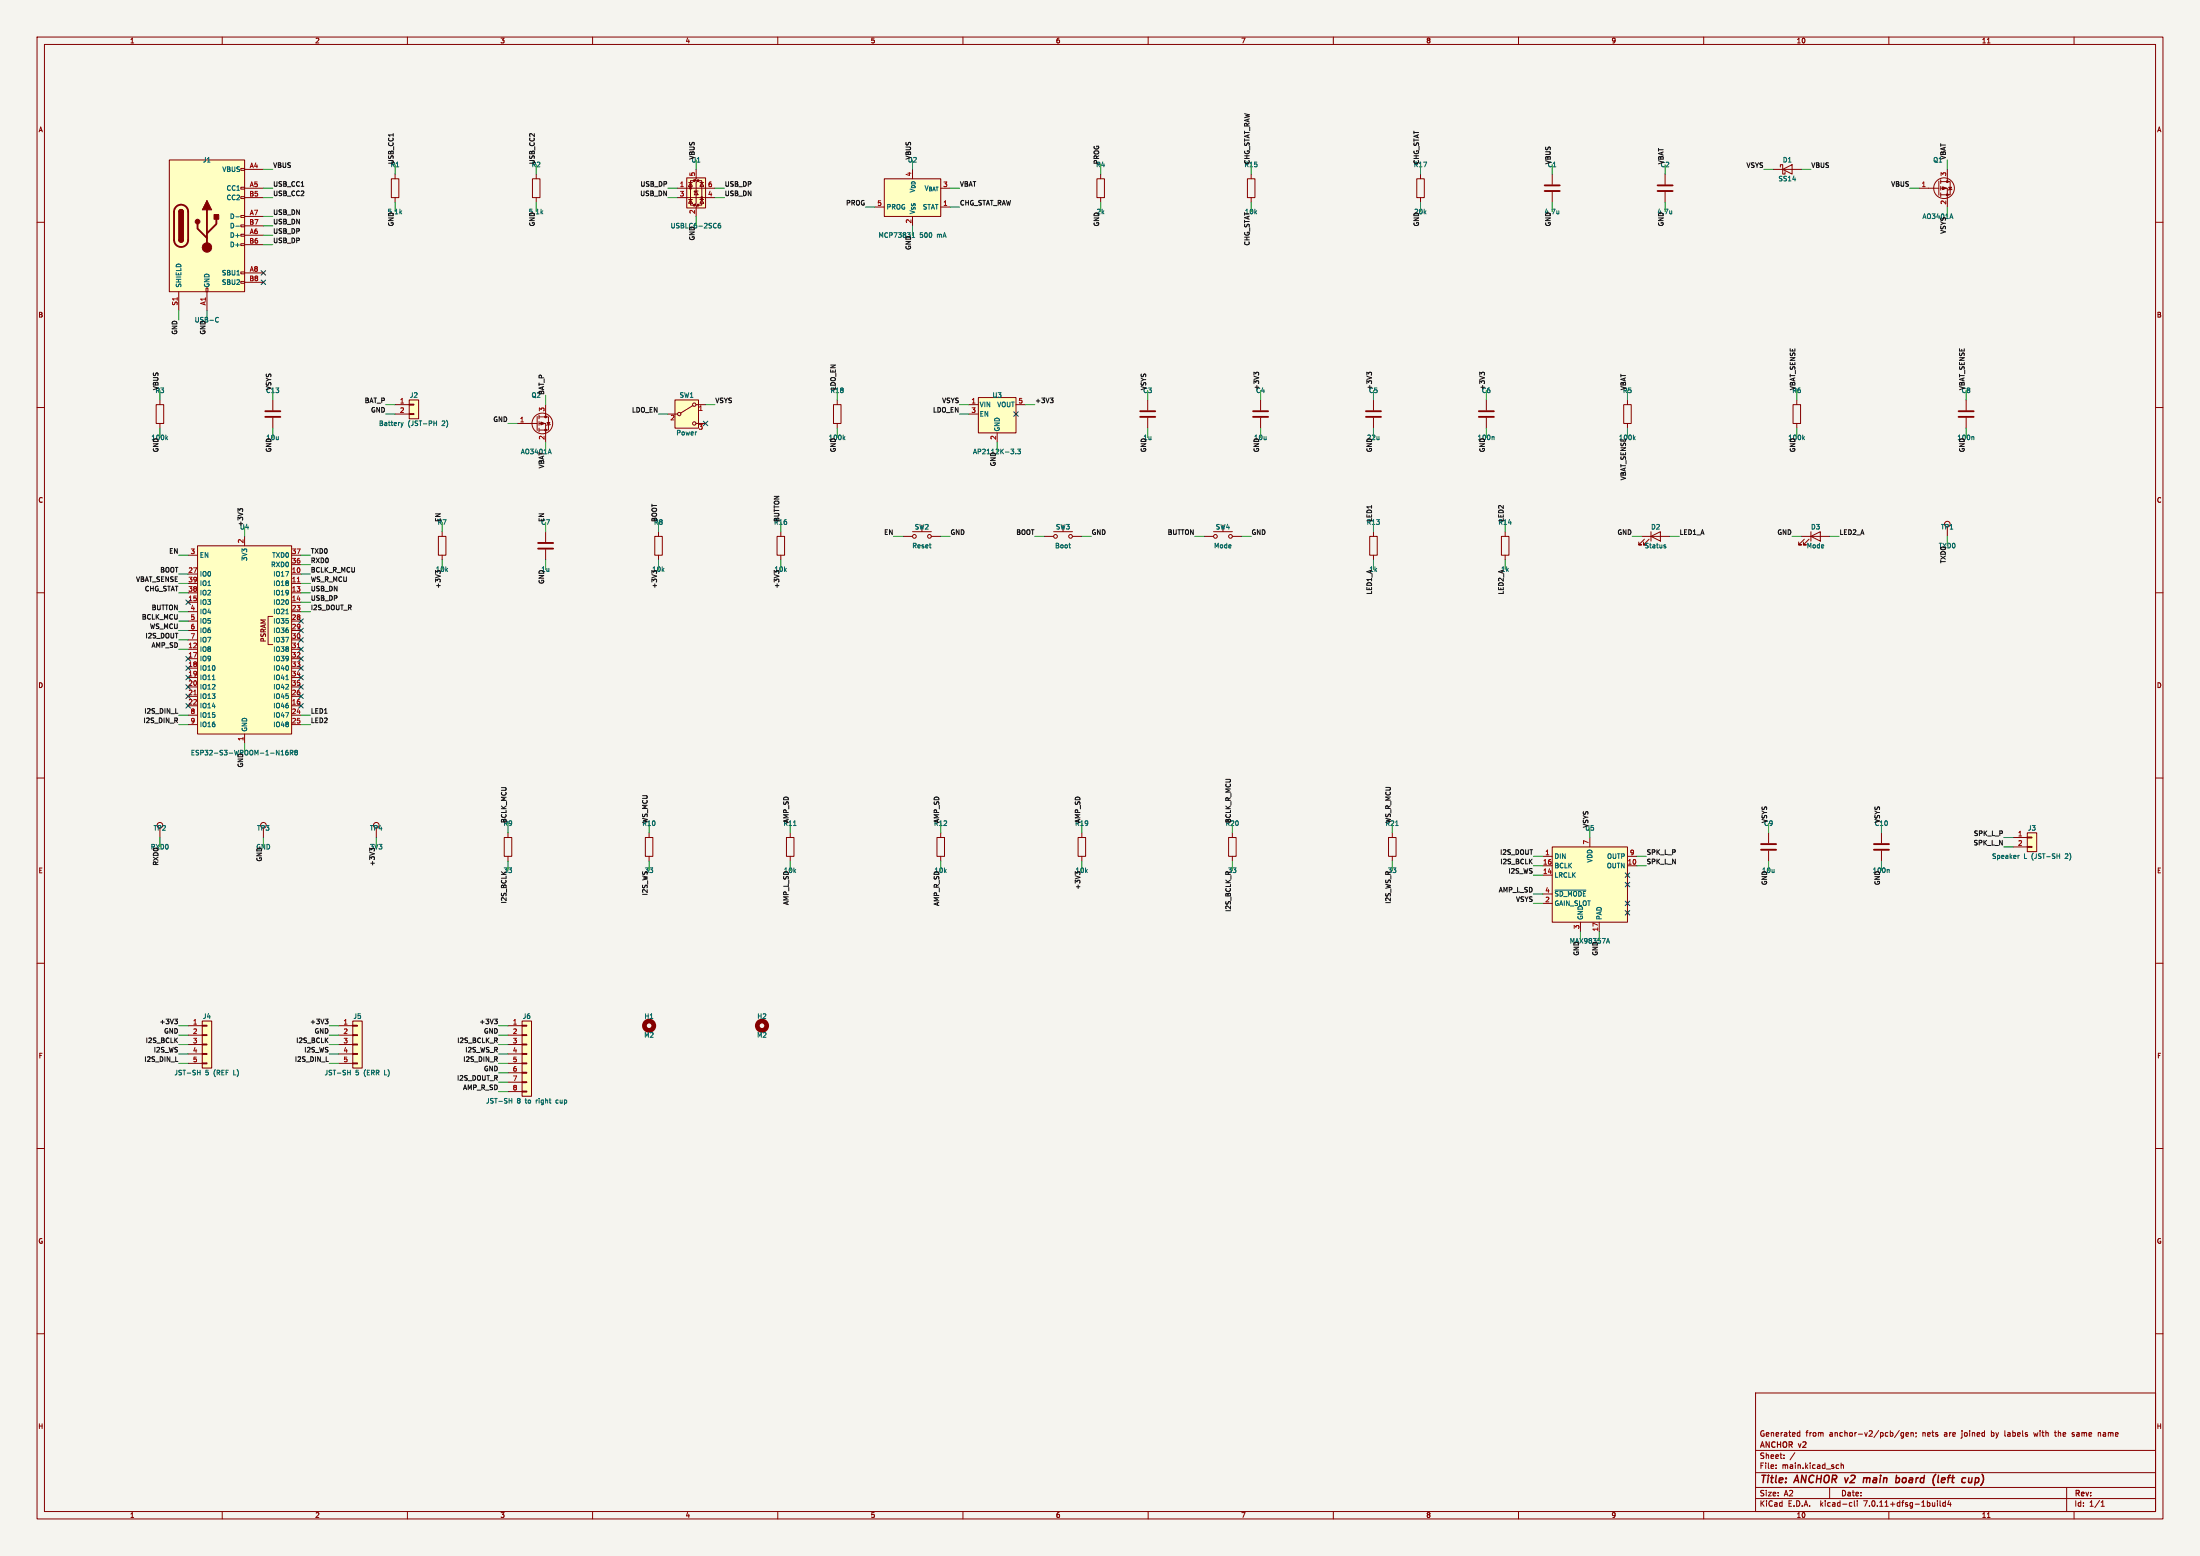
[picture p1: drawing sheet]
<svg xmlns="http://www.w3.org/2000/svg" width="594mm" height="420mm" viewBox="0 0 594 420" stroke-linecap="round" stroke-linejoin="round" font-family="sans-serif">
<path d="M0 0h594v420h-594z" fill="#f5f4ef" stroke="#f5f4ef" stroke-width=".27"/>
<g fill="none" stroke="#840000" stroke-width=".27">
<path d="M10 10h574v400h-574zM12 12h570v396h-570zM60 10v2M110 10v2M160 10v2M210 10v2M260 10v2M310 10v2M360 10v2M410 10v2M460 10v2M510 10v2"/>
<path d="M536.6 11.6h.7M560 10v2M10 60h2M45.7 43.2h20.3v35.5h-20.3zM48.3 57.2l.1-.5 .5-.2 .4 .2 .2 .5M65 58.2h1v.5h-1zM65 53.1h1v.5h-1zM65 50.5h1v.6h-1zM65 45.5h1v.5h-1zM66 53.3h5.1M66 50.8h5.1M66 45.7h5.1"/>
<path d="M66 58.4h5.1M105.7 48.3h2v5h-2zM106.7 47v1.3M106.7 53.3v1.3M143.8 48.3h2v5h-2zM144.8 47v1.3M144.8 53.3v1.3M182.9 53.3h10.1M182.9 50.8h10.1M185.4 48h5.1v8.1h-5.1zM185.9 53.8h1M185.9 49.3h1"/>
<path d="M186.4 49.3l.5 1h-1zM186.4 53.8l.5 1.1h-1zM187.5 48.8h-1.1v6.6h1.1M188 51.6l.5 1h-1zM188 45.7v2.6l-.5 .5h1l-.5 .5v5.6l-.5 .5h1l-.5 .5v2.5M188.5 51.6h-1v.3M188.5 48.8h1v6.6h-1M189 53.8h1M189 49.3h1M189.5 53.8l.5 1.1h-1zM189.5 49.3l.5 1h-1zM236.2 55.9h2.6"/>
<path d="M238.8 48.3h15.2v10.1h-15.2zM246.4 58.4v2.6M254 55.9h2.5M296.2 48.3h2v5h-2zM297.2 47v1.3M297.2 53.3v1.3M336.8 48.3h2v5h-2zM337.8 47v1.3M337.8 53.3v1.3M382.5 48.3h2.1v5h-2.1zM383.5 47v1.3M383.5 53.3v1.3"/>
<path d="M419.1 47v2.8M419.1 51.8v2.8M449.6 47v2.8M449.6 51.8v2.8M478.8 45.7h7.6M480.7 45.1v-.6h.6v2.5h.7v-.6M481.3 45.7l2.6-1.2v2.5zM518.2 50.8h5.3M523.5 48.9v3.8M524 50.8h1.8v5.1M524 49h2.5v3.6h-2.5M524 48.5v1"/>
<path d="M524 50.3v1M524 52.1v1M525.8 45.7v3.3M526.2 50.5h.7l-.4 .7zM527 51.1l-1 .2M582 60h2M48.3 64.8l.1 .4 .5 .2 .4-.2 .2-.4M48.3 78.7v5.1M55.6 77.7h.5v1h-.5zM55.9 78.7v5.1M65 75.9h1v.6h-1zM65 73.4h1v.5h-1z"/>
<path d="M65 65.8h1v.5h-1zM65 63.2h1v.6h-1zM65 60.7h1v.5h-1zM66 63.5h5.1M66 73.7h5.1M66 66h5.1M66 61h5.1M66 76.2h5.1M10 110h2M42.2 109.2h2v5.1h-2zM43.2 108v1.2M43.2 114.3v1.3"/>
<path d="M73.7 108v2.7M73.7 112.8v2.8M106.7 109.2h3.8M106.7 111.8h3.8M110.5 111.6h1.3v.3h-1.3zM110.5 109.1h1.3v.2h-1.3zM110.5 108h2.5v5h-2.5zM139.7 114.3h5.3M145 112.4v3.8M145.5 114.3h1.8v5.1M145.5 112.5h2.6v3.6h-2.6M145.5 112v1"/>
<path d="M145.5 113.8v1M145.5 115.6v1M147.3 109.2v3.3M147.7 114h.8l-.4 .7zM148.6 114.6l-1 .2M180.3 111.8h2.6M182.2 108h6.4v7.6h-6.4zM187.1 109.5l-3.3 2M188 109.2h2.5M188 114.3h2.5M225 109.2h2.1v5.1h-2.1zM226.1 108v1.2"/>
<path d="M226.1 114.3v1.3M261.6 109.2h2.6M261.6 111.8h2.6M264.2 107.3h10.1v9.5h-10.1zM269.2 116.8v2.6M274.3 109.2h2.6M309.9 108v2.7M309.9 112.8v2.8M340.4 108v2.7M340.4 112.8v2.8M370.8 108v2.7M370.8 112.8v2.8"/>
<path d="M401.3 108v2.7M401.3 112.8v2.8M438.4 109.2h2v5.1h-2zM439.4 108v1.2M439.4 114.3v1.3M484.1 109.2h2.1v5.1h-2.1zM485.1 108v1.2M485.1 114.3v1.3M530.9 108v2.7M530.9 112.8v2.8M582 110h2M10 160h2"/>
<path d="M50.8 154.9h2.5M50.8 157.5h2.5M50.8 149.9h2.5M53.3 147.3h25.4v50.8h-25.4zM66 144.8v2.5M78.7 154.9h2.6M78.7 157.5h2.6M78.7 149.9h2.6M78.7 152.4h2.6M118.4 144.8h2v5.1h-2zM119.4 143.5v1.3M119.4 149.9v1.2"/>
<path d="M147.3 143.5v2.8M147.3 148.3v2.8M176.8 144.8h2v5.1h-2zM177.8 143.5v1.3M177.8 149.9v1.2M209.8 144.8h2v5.1h-2zM210.8 143.5v1.3M210.8 149.9v1.2M243.8 144.8h2.6M246.4 143.5h5.1M251.5 144.8h2.5M281.9 144.8h2.6"/>
<path d="M284.5 143.5h5.1M289.6 144.8h2.5M325.1 144.8h2.6M327.7 143.5h5M332.7 144.8h2.6M369.8 144.8h2.1v5.1h-2.1zM370.8 143.5v1.3M370.8 149.9v1.2M405.4 144.8h2v5.1h-2zM406.4 143.5v1.3M406.4 149.9v1.2M443.2 144.8h7.6"/>
<path d="M444 145.5l-1.5 1.6h.7h-.7v-.8M445.3 145.5l-1.6 1.6h.8h-.8v-.8M445.8 144.8l2.5-1.3v2.6zM445.8 143.5v2.6M486.4 144.8h7.6M487.2 145.5l-1.6 1.6h.8h-.8v-.8M488.4 145.5l-1.5 1.6h.8h-.8v-.8M488.9 144.8l2.6-1.3v2.6zM488.9 143.5v2.6M525.8 142.2v2.6M582 160h2M50.8 175.3h2.5"/>
<path d="M50.8 160h2.5M50.8 162.6h2.5M50.8 177.8h2.5M50.8 165.1h2.5M50.8 167.6h2.5M50.8 170.2h2.5M50.8 172.7h2.5M73.7 166.4h-1.3v7.6h1.3M78.7 175.3h2.6M78.7 160h2.6M78.7 162.6h2.6M78.7 177.8h2.6"/>
<path d="M78.7 165.1h2.6M78.7 167.6h2.6M78.7 170.2h2.6M78.7 172.7h2.6M50.8 190.5h2.5M50.8 180.3h2.5M50.8 182.9h2.5M50.8 185.4h2.5M50.8 188h2.5M50.8 193h2.5M50.8 195.6h2.5M66 198.1v2.6"/>
<path d="M78.7 190.5h2.6M78.7 180.3h2.6M78.7 182.9h2.6M78.7 185.4h2.6M78.7 188h2.6M78.7 193h2.6M78.7 195.6h2.6M10 210h2M582 210h2M43.2 223.5v2.6M71.1 223.5v2.6M101.6 223.5v2.6"/>
<path d="M136.1 226.1h2.1v5h-2.1zM137.2 224.8v1.3M137.2 231.1v1.3M174.2 226.1h2.1v5h-2.1zM175.3 224.8v1.3M175.3 231.1v1.3M212.3 226.1h2.1v5h-2.1zM213.4 224.8v1.3M213.4 231.1v1.3M253 226.1h2v5h-2zM254 224.8v1.3M254 231.1v1.3"/>
<path d="M291.1 226.1h2v5h-2zM292.1 224.8v1.3M292.1 231.1v1.3M331.7 226.1h2.1v5h-2.1zM332.7 224.8v1.3M332.7 231.1v1.3M374.9 226.1h2v5h-2zM375.9 224.8v1.3M375.9 231.1v1.3M416.6 231.1h2.5M416.6 233.7h2.5M416.6 236.2h2.5"/>
<path d="M419.1 228.6h20.3v20.3h-20.3zM429.3 226.1v2.5M439.4 231.1h2.6M439.4 233.7h2.6M477.5 224.8v2.8M477.5 229.6v2.8M508 224.8v2.8M508 229.6v2.8M543.6 226.1h3.8M543.6 228.6h3.8M547.4 228.5h1.2v.2h-1.2zM547.4 225.9h1.2v.3h-1.2z"/>
<path d="M547.4 224.8h2.5v5.1h-2.5zM10 260h2M416.6 243.8h2.5M416.6 241.3h2.5M426.7 248.9v2.6M431.8 248.9v2.6M582 260h2M50.8 276.9h3.8M50.8 279.4h3.8M54.6 279.3h1.3v.2h-1.3zM54.6 276.7h1.3v.3h-1.3zM54.6 275.6h2.5v12.7h-2.5z"/>
<path d="M91.4 276.9h3.8M91.4 279.4h3.8M95.2 279.3h1.3v.2h-1.3zM95.2 276.7h1.3v.3h-1.3zM95.2 275.6h2.6v12.7h-2.6zM137.2 276.9h3.8M137.2 279.4h3.8M141 279.3h1.2v.2h-1.2zM141 276.7h1.2v.3h-1.2zM141 275.6h2.5v20.3h-2.5zM50.8 281.9h3.8M50.8 284.5h3.8"/>
<path d="M50.8 287h3.8M54.6 286.9h1.3v.2h-1.3zM54.6 284.4h1.3v.2h-1.3zM54.6 281.8h1.3v.3h-1.3zM91.4 281.9h3.8M91.4 284.5h3.8M91.4 287h3.8M95.2 286.9h1.3v.2h-1.3zM95.2 284.4h1.3v.2h-1.3zM95.2 281.8h1.3v.3h-1.3zM137.2 281.9h3.8M137.2 284.5h3.8"/>
<path d="M137.2 287h3.8M137.2 289.6h3.8M137.2 292.1h3.8M137.2 294.6h3.8M141 294.5h1.2v.3h-1.2zM141 292h1.2v.2h-1.2zM141 289.4h1.2v.3h-1.2zM141 286.9h1.2v.2h-1.2zM141 284.4h1.2v.2h-1.2zM141 281.8h1.2v.3h-1.2zM10 310h2M582 310h2"/>
<path d="M10 360h2M474 376h108v32h-108zM582 360h2M474 397.5h108M474 391.5h108M479.5 396.2v.2M479.5 395.4v.2M481.7 393.5v.2M481.7 392.7v.2M484.6 392.1l-1.3 1.9M485.4 387.6h.6M485.4 386.7h.6"/>
<path d="M486 386.2v1.5M496 395.4h.5M496.5 396.3l-.5 .1M497.1 395.5l.6-.1v1M497.1 394.9v1.5M512.8 386.1l-1.3 1.9M514 386.7h-.5l-.3 .3 .2 .6h.6M514 386.7v1.2l-.3 .3-.4-.1M514.6 387.2l.7-.2-.1-.3h-.4l-.2 .2 .1 .7h.5M516 386.8l.5-.1 .1 1M516 386.7v1M517.3 386.7v.2"/>
<path d="M517.4 387.6l-.2 .3M541.3 386.2l.1 1.4M549.1 386.7l.3 1M554.7 386.7h.5M554.9 386.2v1.3l.3 .2M559.5 387.6h.5M560 386.7h-.3l-.2 .2v.2l.5 .1M566.5 386.8l.6-.1 .1 1M566.5 386.7v1M60 408v2M110 408v2M160 408v2"/>
<path d="M210 408v2M260 408v2M310 408v2M360 408v2M410 408v2M460 408v2M474 404.5h108M474 401.5h108M494 401.5v3M499.6 405.6h.4M500 406.5l-.4 .1M500.7 405.1v1.3l.2 .2"/>
<path d="M501.5 405.1v.1M501.5 405.6v1M510 408v2M523.1 405.1v.1M523.1 405.6v1M523.8 405.1v1.3l.2 .2M525.2 405.6h-.4l-.3 .3 .2 .6h.5M525.2 405.1v1.5M526.2 405l-.3 1.1h.9M526.6 405.6v1M536.6 409.6h.7M558 401.5v6.5"/>
<path d="M560 408v2M567.3 406.6h.9M567.3 405.5l.4-.4v1.5"/>
<circle cx="524.9" cy="50.8" r="2.79"/>
<circle cx="146.4" cy="114.3" r="2.79"/>
<circle cx="183.4" cy="111.8" r=".46"/>
<circle cx="187.5" cy="114.3" r=".46"/>
<circle cx="187.5" cy="109.2" r=".46"/>
<circle cx="246.9" cy="144.8" r=".51"/>
<circle cx="251" cy="144.8" r=".51"/>
<circle cx="285" cy="144.8" r=".51"/>
<circle cx="289.1" cy="144.8" r=".51"/>
<circle cx="328.2" cy="144.8" r=".51"/>
<circle cx="332.2" cy="144.8" r=".51"/>
<circle cx="525.8" cy="141.5" r=".76"/>
<circle cx="43.2" cy="222.8" r=".76"/>
<circle cx="71.1" cy="222.8" r=".76"/>
<circle cx="101.6" cy="222.8" r=".76"/>
</g>
<path d="M503.2 398.9l-.1 1.3M504 399l-.5-.1-.3 .2M504.1 399.1l-.2 1.1M512.2 398.9l.5 .1 .2 .2-.2 .8-.7 .2M522.7 397.9l-.1 .1M523.4 398.2l-.2 1.7M524.4 399l-.3 .9 .3 .3M525.2 399.3l-1 .2M531.6 398.9v1.2l.4 .1 .3-.2M532.5 398.9l-.2 1.3M523.3 400.1l.1 .1" fill="none" stroke="#840000" stroke-width=".4"/>
<g fill="none" stroke="#006464" stroke-width=".27">
<path d="M63.7 58.5h.9M420.9 56.9v.8M420.9 57.6l-.1 .1M451.4 56.9v.8M451.4 57.6l-.1 .1M526.9 57.7l.4 1.3M63.7 61.1h.9M194.5 60.3l-.6 .3v.7l.2 .2 .5-.1-.1-.6h-.4l-.2 .2M246.3 64.1h.7M246.4 63.1l.2-.3v1.3M58.4 85.7l.6 .1M59 86.8l-.6 .1"/>
<path d="M44.9 118.2l.4 .5M45.3 117.8l-.5 .5M108.3 114l.3 .9M108.6 114.9l-.2 .3M108.9 114l-.3 .9M117.1 114.2h.8M117.9 113.6v1.3M227.8 118.2l.3 .5M228.1 117.8l-.4 .5M403.2 117.8l.2 .2v.7M441.1 118.2l.4 .5M441.5 117.8l-.5 .5"/>
<path d="M486.9 118.2l.3 .5M487.2 117.8l-.5 .5M532.8 117.8l.1 .2v.7M148.4 121.2l.4 1.3M272.9 121.2h.8l-.4 .5M273.7 121.8v.6M274.3 122.4v.1M274.7 121.2h.8l-.4 .5 .4 .1v.6h-.8M288.6 147.1h.4M288.9 147.9h.1M449.4 147.5l.4 .2M449.4 147.1h.3"/>
<path d="M449.8 147.7l-.4 .2M449.8 147.7h.1M77.2 165.7h.7M57.3 183.5h.8M77.2 183.5h.7M75.9 203.8h.7M75.9 202.9l.4-.4v1.3M77.7 202.5l-.5 .3-.1 .7 .2 .3 .5-.1-.1-.6-.4-.1-.2 .2M78.4 203.2l.6-.1v-.5l-.6-.1v1.3M78.7 203.2l.4 .6M79.8 203.1l-.2 .2 .2 .5 .5-.3-.2-.4M79.8 203.1l-.2-.3 .2-.3 .5 .3-.2 .3"/>
<path d="M79.8 203.1h.3M214.2 222.8h.8M376.8 222.8h.7M509.9 234.7l.2 .2v.6M545.2 230.9l-.3 .1M555.4 231.1h.7M556.1 230.4v1.3M419.8 240.3h8.4M433.9 254.2h.6M434.2 253.3l.4 1.3M53.3 289.5h.7M54 288.9v1.2"/>
<path d="M93.9 289.5h.7M94.6 288.9v1.2M137.5 297.1h.7M138.2 296.5v1.3"/>
</g>
<g fill="#ffffc2" stroke="#ffffc2" stroke-width=".27">
<path d="M182.2 108h6.4v7.6h-6.4z"/>
<path d="M110.5 108h2.5v5h-2.5z"/>
<path d="M141 275.6h2.5v20.3h-2.5z"/>
<path d="M185.4 48h5.1v8.1h-5.1z"/>
<path d="M95.2 275.6h2.6v12.7h-2.6z"/>
<path d="M419.1 228.6h20.3v20.3h-20.3z"/>
<path d="M547.4 224.8h2.5v5.1h-2.5z"/>
<path d="M45.7 43.2h20.3v35.5h-20.3z"/>
<path d="M53.3 147.3h25.4v50.8h-25.4z"/>
<path d="M54.6 275.6h2.5v12.7h-2.5z"/>
<path d="M238.8 48.3h15.2v10.1h-15.2z"/>
<path d="M264.2 107.3h10.1v9.5h-10.1z"/>
</g>
<g fill="#840000" stroke="#840000" stroke-width=".27">
<path d="M146 113.9l1.1 .4-1.1 .4z"/>
<path d="M524.5 50.4l1 .4-1 .4z"/>
<path d="M48.3 64.8h1.2l-.2 .4-.4 .2-.5-.2z"/>
<path d="M48.3 57.2h1.2v7.6h-1.2z"/>
<path d="M48.4 56.7l.7-.1 .4 .6h-1.2z"/>
<path d="M55.9 54.1l1.2 2.5h-2.5z"/>
<path d="M57.8 57.9h1.3v1.3h-1.3z"/>
<circle cx="147.3" cy="116.1" r=".25"/>
<circle cx="147.3" cy="112.5" r=".25"/>
<circle cx="186.4" cy="50.8" r=".25"/>
<circle cx="187.5" cy="55.4" r=".25"/>
<circle cx="187.5" cy="48.8" r=".25"/>
<circle cx="188.5" cy="55.4" r=".25"/>
<circle cx="188.5" cy="48.8" r=".25"/>
<circle cx="189.5" cy="53.3" r=".25"/>
<circle cx="525.8" cy="52.6" r=".25"/>
<circle cx="525.8" cy="49" r=".25"/>
<circle cx="53.3" cy="59.8" r=".63"/>
<circle cx="55.9" cy="66.8" r="1.27"/>
</g>
<g fill="none" stroke="#840000" stroke-width="1.3">
<circle cx="175.3" cy="276.9" r="1.27"/>
<circle cx="205.7" cy="276.9" r="1.27"/>
</g>
<g fill="none" stroke="#840000" stroke-width=".51">
<path d="M47.6 55.8a1.91 1.91 0 0 1 2-.4 1.91 1.91 0 0 1 1.2 1.8v7.6a1.91 1.91 0 0 1-1.9 1.9 1.91 1.91 0 0 1-1.9-1.9v-7.8zM55.9 56.6v10.2M58.4 59.2v1.3l-2.5 2.5M417.1 51.6h4M417.1 50h4M447.5 51.6h4.1M447.5 50h4.1M53.3 60.5v1.2l2.6 2.6M71.6 112.5h4.1M71.6 111h4.1M307.8 112.5h4.1M307.8 111h4.1"/>
<path d="M338.3 112.5h4.1M338.3 111h4.1M368.8 112.5h4.1M368.8 111h4.1M399.3 112.5h4.1M399.3 111h4.1M528.8 112.5h4.1M528.8 111h4.1M145.3 148.1h4.1M145.3 146.6h4.1M475.5 229.4h4.1M475.5 227.8h4.1"/>
<path d="M506 229.4h4M506 227.8h4"/>
</g>
<path d="M80.3 157.1h.7M80.3 174.8h.7M52.3 187.5h.7" fill="none" stroke="#a90000" stroke-width=".27"/>
<g fill="none" stroke="#0f0f0f" stroke-width=".27">
<path d="M283.6 107.4h.7l-.4 .5M284.1 107.9l.2 .3-.2 .5M339.1 100.9l-.5-.4v.8M339.1 100.7l.2-.2 .5 .2M369.5 100.7l.3-.2 .5 .2M369.5 100.9l-.4-.4v.8M400 100.7l.3-.2 .5 .2M400 100.9l-.5-.4v.8M64.7 137.7l-.4-.4v.8M64.7 137.5l.3-.2 .5 .2M47.1 275.1h.8l-.4 .5M47.7 275.6l.2 .2-.2 .5"/>
<path d="M87.8 275.1h.8l-.5 .5M88.3 275.6l.3 .2-.3 .5M133.5 275.1h.8l-.4 .5M134 275.6l.3 .2-.3 .5"/>
</g>
<g fill="none" stroke="#009600" stroke-width=".27">
<path d="M71.1 50.8h2.6M71.1 53.3h2.6M71.1 45.7h2.6M71.1 58.4h2.6M106.7 44.5v2.5M106.7 54.6v2.6M144.8 44.5v2.5M144.8 54.6v2.6M180.3 50.8h2.6M180.3 53.3h2.6M188 43.2v2.5M188 58.4v2.6"/>
<path d="M193 50.8h2.6M193 53.3h2.6M233.7 55.9h2.5M246.4 43.2v2.5M256.5 50.8h2.6M256.5 55.9h2.6M297.2 44.5v2.5M297.2 54.6v2.6M337.8 44.5v2.5M337.8 54.6v2.6M383.5 44.5v2.5M383.5 54.6v2.6"/>
<path d="M419.1 44.5v2.5M419.1 54.6v2.6M449.6 44.5v2.5M449.6 54.6v2.6M476.2 45.7h2.6M486.4 45.7h2.5M515.6 50.8h2.6M525.8 43.2v2.5M525.8 55.9v2.5M71.1 61h2.6M71.1 63.5h2.6M71.1 66h2.6"/>
<path d="M246.4 61v2.5M48.3 83.8v2.6M55.9 83.8v2.6M43.2 105.4v2.6M43.2 115.6v2.5M73.7 105.4v2.6M73.7 115.6v2.5M104.1 109.2h2.6M104.1 111.8h2.6M137.2 114.3h2.5M147.3 106.7v2.5M147.3 119.4v2.5"/>
<path d="M177.8 111.8h2.5M190.5 109.2h2.5M226.1 105.4v2.6M226.1 115.6v2.5M259.1 109.2h2.5M259.1 111.8h2.5M269.2 119.4v2.5M276.9 109.2h2.5M309.9 105.4v2.6M309.9 115.6v2.5M340.4 105.4v2.6M340.4 115.6v2.5"/>
<path d="M370.8 105.4v2.6M370.8 115.6v2.5M401.3 105.4v2.6M401.3 115.6v2.5M439.4 105.4v2.6M439.4 115.6v2.5M485.1 105.4v2.6M485.1 115.6v2.5M530.9 105.4v2.6M530.9 115.6v2.5M48.3 149.9h2.5M48.3 154.9h2.5"/>
<path d="M48.3 157.5h2.5M66 142.2v2.6M81.3 152.4h2.5M81.3 149.9h2.5M81.3 154.9h2.5M81.3 157.5h2.5M119.4 141v2.5M119.4 151.1v2.6M147.3 141v2.5M147.3 151.1v2.6M177.8 141v2.5M177.8 151.1v2.6"/>
<path d="M210.8 141v2.5M210.8 151.1v2.6M241.3 144.8h2.5M254 144.8h2.5M279.4 144.8h2.5M292.1 144.8h2.5M322.6 144.8h2.5M335.3 144.8h2.5M370.8 141v2.5M370.8 151.1v2.6M406.4 141v2.5M406.4 151.1v2.6"/>
<path d="M440.7 144.8h2.5M450.8 144.8h2.6M483.9 144.8h2.5M494 144.8h2.6M525.8 144.8v2.5M48.3 160h2.5M48.3 170.2h2.5M48.3 172.7h2.5M48.3 165.1h2.5M48.3 167.6h2.5M48.3 175.3h2.5M81.3 160h2.5"/>
<path d="M81.3 165.1h2.5M81.3 162.6h2.5M48.3 195.6h2.5M48.3 193h2.5M81.3 195.6h2.5M81.3 193h2.5M66 200.7v2.5M43.2 226.1v2.5M71.1 226.1v2.5M101.6 226.1v2.5M137.2 222.3v2.5M137.2 232.4v2.6"/>
<path d="M175.3 222.3v2.5M175.3 232.4v2.6M213.4 222.3v2.5M213.4 232.4v2.6M254 222.3v2.5M254 232.4v2.6M292.1 222.3v2.5M292.1 232.4v2.6M332.7 222.3v2.5M332.7 232.4v2.6M375.9 222.3v2.5M375.9 232.4v2.6"/>
<path d="M414 233.7h2.6M414 231.1h2.6M414 236.2h2.6M429.3 223.5v2.6M442 233.7h2.5M442 231.1h2.5M477.5 222.3v2.5M477.5 232.4v2.6M508 222.3v2.5M508 232.4v2.6M541 228.6h2.6M541 226.1h2.6"/>
<path d="M414 241.3h2.6M414 243.8h2.6M426.7 251.5v2.5M431.8 251.5v2.5M48.3 279.4h2.5M48.3 276.9h2.5M88.9 279.4h2.5M88.9 276.9h2.5M134.6 279.4h2.6M134.6 276.9h2.6M48.3 284.5h2.5M48.3 281.9h2.5"/>
<path d="M48.3 287h2.5M88.9 284.5h2.5M88.9 281.9h2.5M88.9 287h2.5M134.6 284.5h2.6M134.6 281.9h2.6M134.6 292.1h2.6M134.6 294.6h2.6M134.6 287h2.6M134.6 289.6h2.6"/>
</g>
<g fill="none" stroke="#000084" stroke-width=".27">
<path d="M70.5 75.6l1.2 1.2M70.5 73.1l1.2 1.2M71.7 75.6l-1.2 1.2M71.7 73.1l-1.2 1.2M189.9 113.7l1.2 1.2M191.1 113.7l-1.2 1.2M273.7 111.2l1.2 1.2M274.9 111.2l-1.2 1.2M50.2 177.2l1.2 1.2M50.2 179.7l1.2 1.2M50.2 162l1.2 1.2M51.4 177.2l-1.2 1.2"/>
<path d="M51.4 179.7l-1.2 1.2M51.4 162l-1.2 1.2M80.7 172.1l1.2 1.2M80.7 174.7l1.2 1.2M80.7 177.2l1.2 1.2M80.7 179.7l1.2 1.2M80.7 169.6l1.2 1.2M80.7 167l1.2 1.2M81.9 172.1l-1.2 1.2M81.9 174.7l-1.2 1.2M81.9 177.2l-1.2 1.2M81.9 179.7l-1.2 1.2"/>
<path d="M81.9 169.6l-1.2 1.2M81.9 167l-1.2 1.2M50.2 184.8l1.2 1.2M50.2 187.4l1.2 1.2M50.2 189.9l1.2 1.2M50.2 182.3l1.2 1.2M51.4 184.8l-1.2 1.2M51.4 187.4l-1.2 1.2M51.4 189.9l-1.2 1.2M51.4 182.3l-1.2 1.2M80.7 184.8l1.2 1.2M80.7 189.9l1.2 1.2"/>
<path d="M80.7 187.4l1.2 1.2M80.7 182.3l1.2 1.2M81.9 184.8l-1.2 1.2M81.9 189.9l-1.2 1.2M81.9 187.4l-1.2 1.2M81.9 182.3l-1.2 1.2M438.8 235.6l1.2 1.2M438.8 238.2l1.2 1.2M440 235.6l-1.2 1.2M440 238.2l-1.2 1.2M438.8 245.8l1.2 1.2M438.8 243.2l1.2 1.2"/>
<path d="M440 245.8l-1.2 1.2M440 243.2l-1.2 1.2"/>
</g>
<g font-size="2.8" fill="#840000">
<text x="475" y="400.9">Title:</text>
<text x="484.7" y="400.9">ANCHOR v2</text>
<text x="504.7" y="400.9">main</text>
<text x="514.3" y="400.9">board</text>
<text x="525.1" y="400.9">(left</text>
<text x="533.8" y="400.9">cup)</text>
</g>
<g font-size="2.1" fill="#840000">
<text x="475" y="388">Generated</text>
<text x="487.5" y="388">from</text>
<text x="494" y="388">anchor-v2/pcb/gen;</text>
<text x="519.2" y="388">nets</text>
<text x="525.2" y="388">are</text>
<text x="530.1" y="388">joined</text>
<text x="538.2" y="388">by</text>
<text x="542" y="388">labels</text>
<text x="550" y="388">with</text>
<text x="555.8" y="388">the</text>
<text x="560.6" y="388">same</text>
<text x="567.8" y="388">name</text>
<text x="475" y="394">Sheet:</text>
<text x="475" y="391.2">ANCHOR</text>
<text x="485.7" y="391.2">v2</text>
<text x="475" y="396.7">File:</text>
<text x="481.1" y="396.7">main.kicad_sch</text>
<text x="475" y="406.9">KiCad</text>
<text x="475" y="404.1">Size:</text>
<text x="481.7" y="404.1">A2</text>
<text x="482.7" y="406.9">E.D.A.</text>
<text x="491.6" y="406.9">kicad-cli</text>
<text x="497" y="404.1">Date:</text>
<text x="503.5" y="406.9">7.0.11+dfsg-1build4</text>
<text x="560" y="404.3">Rev:</text>
<text x="560" y="406.9">Id:</text>
<text x="564.1" y="406.9">1/1</text>
</g>
<g font-size="1.8" fill="#840000">
<text x="35" y="11.9">1</text>
<text x="85" y="11.9">2</text>
<text x="135" y="11.9">3</text>
<text x="185" y="11.9">4</text>
<text x="235" y="11.9">5</text>
<text x="285" y="11.9">6</text>
<text x="335" y="11.9">7</text>
<text x="385" y="11.9">8</text>
<text x="435" y="11.9">9</text>
<text x="485" y="11.9">10</text>
<text x="535" y="11.9">11</text>
<text x="10.3" y="35.9">A</text>
<text x="582.3" y="35.9">A</text>
<text x="10.3" y="85.9">B</text>
<text x="582.3" y="85.9">B</text>
<text x="10.3" y="135.9">C</text>
<text x="582.3" y="135.9">C</text>
<text x="72" y="173.4" transform="rotate(-90 72 173.4)">PSRAM</text>
<text x="10.3" y="185.9">D</text>
<text x="582.3" y="185.9">D</text>
<text x="10.3" y="235.9">E</text>
<text x="582.3" y="235.9">E</text>
<text x="10.3" y="285.9">F</text>
<text x="582.3" y="285.9">F</text>
<text x="10.3" y="335.9">G</text>
<text x="582.3" y="335.9">G</text>
<text x="10.2" y="385.9">H</text>
<text x="582.2" y="385.9">H</text>
<text x="35" y="409.9">1</text>
<text x="85" y="409.9">2</text>
<text x="135" y="409.9">3</text>
<text x="185" y="409.9">4</text>
<text x="235" y="409.9">5</text>
<text x="285" y="409.9">6</text>
<text x="335" y="409.9">7</text>
<text x="385" y="409.9">8</text>
<text x="435" y="409.9">9</text>
<text x="485" y="409.9">10</text>
<text x="535" y="409.9">11</text>
</g>
<g font-size="1.8" fill="#006464">
<text x="54.7" y="44">J1</text>
<text x="59.9" y="46.6">VBUS</text>
<text x="481.3" y="44">D1</text>
<text x="521.9" y="44">Q1</text>
<text x="61.1" y="51.7">CC1</text>
<text x="249.5" y="51.7">V_{BAT}</text>
<text x="480.1" y="49.1">SS14</text>
<text x="61.1" y="54.2">CC2</text>
<text x="62" y="59.3">D-</text>
<text x="239.3" y="56.7">PROG</text>
<text x="247.2" y="57.9" transform="rotate(-90 247.2 57.9)">V_{SS}V_{DD}</text>
<text x="249.1" y="56.7">STAT</text>
<text x="519" y="59.3">AO3401A</text>
<text x="62" y="64.4">D+</text>
<text x="62" y="61.8">D-</text>
<text x="181" y="61.8">USBLC6-2SC6</text>
<text x="237.1" y="64.4">MCP73831</text>
<text x="248.3" y="64.4">500</text>
<text x="253.1" y="64.4">mA</text>
<text x="62" y="66.9">D+</text>
<text x="49.1" y="77.7" transform="rotate(-90 49.1 77.7)">SHIELD</text>
<text x="56.7" y="77.7" transform="rotate(-90 56.7 77.7)">GND</text>
<text x="59.8" y="74.5">SBU1</text>
<text x="59.8" y="77.1">SBU2</text>
<text x="52.5" y="87.2">USB-C</text>
<text x="110.6" y="107.5">J2</text>
<text x="183.4" y="107.5">SW1</text>
<text x="267.9" y="107.5">U3</text>
<text x="264.4" y="110.1">VIN</text>
<text x="264.4" y="112.6">EN</text>
<text x="269.1" y="110.1">VOUT</text>
<text x="102.2" y="115.2">Battery</text>
<text x="110.1" y="115.2">(JST-PH</text>
<text x="119.4" y="115.2">2)</text>
<text x="182.5" y="117.7">Power</text>
<text x="188.5" y="116.3">3</text>
<text x="270.1" y="116.6" transform="rotate(-90 270.1 116.6)">GND</text>
<text x="140.5" y="122.8">AO3401A</text>
<text x="262.6" y="122.8">AP2112K-3.3</text>
<text x="146" y="141.8">C7</text>
<text x="246.9" y="143.1">SW2</text>
<text x="285" y="143.1">SW3</text>
<text x="328.2" y="143.1">SW4</text>
<text x="445.7" y="143.1">D2</text>
<text x="488.9" y="143.1">D3</text>
<text x="524" y="143.1">TP1</text>
<text x="246.2" y="148.2">Reset</text>
<text x="284.8" y="148.2">Boot</text>
<text x="327.7" y="148.2">Mode</text>
<text x="443.9" y="148.2">Status</text>
<text x="487.7" y="148.2">Mode</text>
<text x="523.3" y="148.2">TXD0</text>
<text x="53.8" y="155.8">IO0</text>
<text x="53.8" y="150.7">EN</text>
<text x="66.9" y="151.5" transform="rotate(-90 66.9 151.5)">3V3</text>
<text x="73.1" y="153.3">RXD0</text>
<text x="73.4" y="150.7">TXD0</text>
<text x="73.7" y="155.8">IO17</text>
<text x="53.8" y="160.9">IO2</text>
<text x="53.8" y="158.3">IO1</text>
<text x="73.7" y="158.3">IO18</text>
<text x="73.7" y="160.9">IO19</text>
<text x="53.8" y="163.4">IO3</text>
<text x="53.8" y="166">IO4</text>
<text x="73.7" y="163.4">IO20</text>
<text x="73.7" y="166">IO21</text>
<text x="53.8" y="168.5">IO5</text>
<text x="53.8" y="171">IO6</text>
<text x="53.8" y="173.6">IO7</text>
<text x="73.7" y="168.5">IO35</text>
<text x="73.7" y="171">IO36</text>
<text x="73.7" y="173.6">IO37</text>
<text x="53.8" y="176.1">IO8</text>
<text x="53.8" y="178.7">IO9</text>
<text x="73.7" y="176.1">IO38</text>
<text x="73.7" y="178.7">IO39</text>
<text x="53.8" y="181.2">IO10</text>
<text x="53.8" y="183.7">IO11</text>
<text x="73.7" y="181.2">IO40</text>
<text x="73.7" y="183.7">IO41</text>
<text x="53.8" y="186.3">IO12</text>
<text x="53.8" y="188.8">IO13</text>
<text x="53.8" y="191.4">IO14</text>
<text x="73.7" y="191.4">IO46</text>
<text x="73.7" y="188.8">IO45</text>
<text x="73.7" y="186.3">IO42</text>
<text x="53.8" y="193.9">IO15</text>
<text x="53.8" y="196.4">IO16</text>
<text x="66.9" y="197.6" transform="rotate(-90 66.9 197.6)">GND</text>
<text x="73.7" y="193.9">IO47</text>
<text x="73.7" y="196.4">IO48</text>
<text x="51.4" y="204.1">ESP32-S3-WROOM-1-N16R8</text>
<text x="41.4" y="224.4">TP2</text>
<text x="69.3" y="224.4">TP3</text>
<text x="99.8" y="224.4">TP4</text>
<text x="547.4" y="224.4">J3</text>
<text x="69.1" y="229.5">GND</text>
<text x="419.6" y="232">DIN</text>
<text x="430.1" y="232.9" transform="rotate(-90 430.1 232.9)">VDD</text>
<text x="433.8" y="232">OUTP</text>
<text x="537.7" y="232">Speaker</text>
<text x="546.4" y="232">L (JST-SH</text>
<text x="557.9" y="232">2)</text>
<text x="419.6" y="237.1">LRCLK</text>
<text x="419.6" y="234.5">BCLK</text>
<text x="433.8" y="234.5">OUTN</text>
<text x="419.6" y="244.7">GAIN_SLOT</text>
<text x="419.6" y="242.2">~{SD_MODE}</text>
<text x="427.6" y="248.4" transform="rotate(-90 427.6 248.4)">GND</text>
<text x="432.7" y="248.4" transform="rotate(-90 432.7 248.4)">PAD</text>
<text x="423.7" y="254.9">MAX98357A</text>
<text x="54.7" y="275.2">J4</text>
<text x="95.3" y="275.2">J5</text>
<text x="141" y="275.2">J6</text>
<text x="173.9" y="275.2">H1</text>
<text x="204.4" y="275.2">H2</text>
<text x="173.8" y="280.3">M2</text>
<text x="204.3" y="280.3">M2</text>
<text x="47" y="290.4">JST-SH</text>
<text x="55.4" y="290.4">5</text>
<text x="57.8" y="290.4">(REF</text>
<text x="63.3" y="290.4">L)</text>
<text x="87.5" y="290.4">JST-SH</text>
<text x="96" y="290.4">5</text>
<text x="98.3" y="290.4">(ERR</text>
<text x="104" y="290.4">L)</text>
<text x="131.1" y="298">JST-SH</text>
<text x="139.6" y="298">8</text>
<text x="141.9" y="298">to</text>
<text x="145" y="298">right</text>
<text x="150.6" y="298">cup</text>
</g>
<g font-size="1.8" fill="#a90000">
<text x="67.3" y="45.5">A4</text>
<text x="187.7" y="47.7" transform="rotate(-90 187.7 47.7)">5</text>
<text x="246.1" y="47.7" transform="rotate(-90 246.1 47.7)">4</text>
<text x="525.5" y="47.7" transform="rotate(-90 525.5 47.7)">3</text>
<text x="67.2" y="53.1">B5</text>
<text x="67.3" y="50.5">A5</text>
<text x="183.4" y="50.5">1</text>
<text x="183.4" y="53.1">3</text>
<text x="191.1" y="53.1">4</text>
<text x="191.1" y="50.5">6</text>
<text x="254.6" y="50.5">3</text>
<text x="518.7" y="50.5">1</text>
<text x="67.3" y="58.2">A7</text>
<text x="187.7" y="57.9" transform="rotate(-90 187.7 57.9)">2</text>
<text x="236.8" y="55.6">5</text>
<text x="254.6" y="55.6">1</text>
<text x="525.5" y="55.3" transform="rotate(-90 525.5 55.3)">2</text>
<text x="67.2" y="65.8">B6</text>
<text x="67.2" y="60.7">B7</text>
<text x="67.3" y="63.2">A6</text>
<text x="246.1" y="60.4" transform="rotate(-90 246.1 60.4)">2</text>
<text x="67.2" y="75.9">B8</text>
<text x="67.3" y="73.4">A8</text>
<text x="48" y="82.6" transform="rotate(-90 48 82.6)">S1</text>
<text x="55.6" y="82.5" transform="rotate(-90 55.6 82.5)">A1</text>
<text x="107.9" y="109">1</text>
<text x="107.9" y="111.5">2</text>
<text x="147.1" y="111.2" transform="rotate(-90 147.1 111.2)">3</text>
<text x="180.9" y="113.7">2</text>
<text x="188.5" y="111.2">1</text>
<text x="262.2" y="109">1</text>
<text x="262.2" y="111.5">3</text>
<text x="274.9" y="109">5</text>
<text x="140.3" y="114">1</text>
<text x="147.1" y="118.8" transform="rotate(-90 147.1 118.8)">2</text>
<text x="269" y="118.8" transform="rotate(-90 269 118.8)">2</text>
<text x="51.4" y="149.6">3</text>
<text x="65.8" y="146.8" transform="rotate(-90 65.8 146.8)">2</text>
<text x="78.7" y="149.6">37</text>
<text x="50.8" y="154.7">27</text>
<text x="78.7" y="154.7">10</text>
<text x="78.7" y="152.1">36</text>
<text x="50.8" y="159.8">38</text>
<text x="50.8" y="157.2">39</text>
<text x="78.7" y="157.2">11</text>
<text x="78.7" y="159.8">13</text>
<text x="50.8" y="162.3">15</text>
<text x="51.4" y="164.8">4</text>
<text x="51.4" y="167.4">5</text>
<text x="78.7" y="162.3">14</text>
<text x="78.7" y="164.8">23</text>
<text x="78.7" y="167.4">28</text>
<text x="51.4" y="169.9">6</text>
<text x="51.4" y="172.5">7</text>
<text x="78.7" y="169.9">29</text>
<text x="78.7" y="172.5">30</text>
<text x="50.8" y="175">12</text>
<text x="50.8" y="177.5">17</text>
<text x="78.7" y="175">31</text>
<text x="78.7" y="177.5">32</text>
<text x="50.8" y="180.1">18</text>
<text x="50.8" y="182.6">19</text>
<text x="50.8" y="185.2">20</text>
<text x="78.7" y="180.1">33</text>
<text x="78.7" y="182.6">34</text>
<text x="78.7" y="185.2">35</text>
<text x="50.8" y="187.7">21</text>
<text x="50.8" y="190.2">22</text>
<text x="78.7" y="190.2">16</text>
<text x="78.7" y="187.7">26</text>
<text x="51.4" y="192.8">8</text>
<text x="51.4" y="195.3">9</text>
<text x="78.7" y="192.8">24</text>
<text x="78.7" y="195.3">25</text>
<text x="65.8" y="200.1" transform="rotate(-90 65.8 200.1)">1</text>
<text x="544.8" y="225.8">1</text>
<text x="416.5" y="233.4">16</text>
<text x="417.1" y="230.9">1</text>
<text x="429" y="228" transform="rotate(-90 429 228)">7</text>
<text x="439.4" y="233.4">10</text>
<text x="440" y="230.9">9</text>
<text x="544.8" y="228.3">2</text>
<text x="416.5" y="236">14</text>
<text x="417.1" y="243.6">2</text>
<text x="417.1" y="241">4</text>
<text x="426.5" y="250.9" transform="rotate(-90 426.5 250.9)">3</text>
<text x="431.5" y="251.5" transform="rotate(-90 431.5 251.5)">17</text>
<text x="52" y="276.6">1</text>
<text x="52" y="279.1">2</text>
<text x="52" y="281.7">3</text>
<text x="92.6" y="276.6">1</text>
<text x="92.6" y="279.1">2</text>
<text x="92.6" y="281.7">3</text>
<text x="138.4" y="276.6">1</text>
<text x="138.4" y="279.1">2</text>
<text x="138.4" y="281.7">3</text>
<text x="52" y="284.2">4</text>
<text x="52" y="286.8">5</text>
<text x="92.6" y="284.2">4</text>
<text x="92.6" y="286.8">5</text>
<text x="138.4" y="284.2">4</text>
<text x="138.4" y="286.8">5</text>
<text x="138.4" y="289.3">6</text>
<text x="138.4" y="291.8">7</text>
<text x="138.4" y="294.4">8</text>
</g>
<g font-size="1.8" fill="#0f0f0f">
<text x="73.7" y="45.4">VBUS</text>
<text x="105.3" y="45.3">R1</text>
<text x="106.3" y="44.4" transform="rotate(-90 106.3 44.4)">USB_CC1</text>
<text x="143.4" y="45.3">R2</text>
<text x="144.4" y="44.4" transform="rotate(-90 144.4 44.4)">USB_CC2</text>
<text x="186.6" y="44">U1</text>
<text x="187.6" y="43.2" transform="rotate(-90 187.6 43.2)">VBUS</text>
<text x="245" y="44">U2</text>
<text x="246" y="43.2" transform="rotate(-90 246 43.2)">VBUS</text>
<text x="295.8" y="45.3">R4</text>
<text x="296.8" y="44.4" transform="rotate(-90 296.8 44.4)">PROG</text>
<text x="335.9" y="45.3">R15</text>
<text x="337.5" y="44.4" transform="rotate(-90 337.5 44.4)">CHG_STAT_RAW</text>
<text x="381.6" y="45.3">R17</text>
<text x="383.2" y="44.4" transform="rotate(-90 383.2 44.4)">CHG_STAT</text>
<text x="417.8" y="45.3">C1</text>
<text x="418.7" y="44.4" transform="rotate(-90 418.7 44.4)">VBUS</text>
<text x="448.2" y="45.3">C2</text>
<text x="449.2" y="44.4" transform="rotate(-90 449.2 44.4)">VBAT</text>
<text x="471.4" y="45.4">VSYS</text>
<text x="488.9" y="45.4">VBUS</text>
<text x="525.4" y="43.2" transform="rotate(-90 525.4 43.2)">VBAT</text>
<text x="73.7" y="50.4">USB_CC1</text>
<text x="73.7" y="53">USB_CC2</text>
<text x="172.8" y="53">USB_DN</text>
<text x="172.8" y="50.4">USB_DP</text>
<text x="195.6" y="53">USB_DN</text>
<text x="195.6" y="50.4">USB_DP</text>
<text x="259.1" y="50.4">VBAT</text>
<text x="510.5" y="50.4">VBUS</text>
<text x="73.7" y="58.1">USB_DN</text>
<text x="104.6" y="58">5.1k</text>
<text x="142.7" y="58">5.1k</text>
<text x="228.3" y="55.5">PROG</text>
<text x="259.1" y="55.5">CHG_STAT_RAW</text>
<text x="296" y="58">2k</text>
<text x="336" y="58">10k</text>
<text x="381.7" y="58">20k</text>
<text x="416.9" y="58">4.7u</text>
<text x="447.4" y="58">4.7u</text>
<text x="73.7" y="60.6">USB_DN</text>
<text x="73.7" y="63.1">USB_DP</text>
<text x="73.7" y="65.7">USB_DP</text>
<text x="106.3" y="61.2" transform="rotate(-90 106.3 61.2)">GND</text>
<text x="144.4" y="61.2" transform="rotate(-90 144.4 61.2)">GND</text>
<text x="187.6" y="65" transform="rotate(-90 187.6 65)">GND</text>
<text x="296.8" y="61.2" transform="rotate(-90 296.8 61.2)">GND</text>
<text x="383.2" y="61.2" transform="rotate(-90 383.2 61.2)">GND</text>
<text x="418.7" y="61.2" transform="rotate(-90 418.7 61.2)">GND</text>
<text x="449.2" y="61.2" transform="rotate(-90 449.2 61.2)">GND</text>
<text x="525.4" y="63.2" transform="rotate(-90 525.4 63.2)">VSYS</text>
<text x="246" y="67.6" transform="rotate(-90 246 67.6)">GND</text>
<text x="337.5" y="66.4" transform="rotate(-90 337.5 66.4)">CHG_STAT</text>
<text x="47.9" y="90.4" transform="rotate(-90 47.9 90.4)">GND</text>
<text x="55.5" y="90.4" transform="rotate(-90 55.5 90.4)">GND</text>
<text x="41.8" y="106.3">R3</text>
<text x="42.8" y="105.4" transform="rotate(-90 42.8 105.4)">VBUS</text>
<text x="71.7" y="106.3">C13</text>
<text x="73.3" y="105.4" transform="rotate(-90 73.3 105.4)">VSYS</text>
<text x="143.4" y="107.5">Q2</text>
<text x="147" y="106.7" transform="rotate(-90 147 106.7)">BAT_P</text>
<text x="224.1" y="106.3">R18</text>
<text x="225.7" y="105.4" transform="rotate(-90 225.7 105.4)">LDO_EN</text>
<text x="308.5" y="106.3">C3</text>
<text x="309.5" y="105.4" transform="rotate(-90 309.5 105.4)">VSYS</text>
<text x="339" y="106.3">C4</text>
<text x="340" y="105.4" transform="rotate(-90 340 105.4)">+3V3</text>
<text x="369.5" y="106.3">C5</text>
<text x="370.5" y="105.4" transform="rotate(-90 370.5 105.4)">+3V3</text>
<text x="400" y="106.3">C6</text>
<text x="401" y="105.4" transform="rotate(-90 401 105.4)">+3V3</text>
<text x="438.1" y="106.3">R5</text>
<text x="439.1" y="105.4" transform="rotate(-90 439.1 105.4)">VBAT</text>
<text x="483.8" y="106.3">R6</text>
<text x="484.8" y="105.4" transform="rotate(-90 484.8 105.4)">VBAT_SENSE</text>
<text x="529.5" y="106.3">C8</text>
<text x="530.5" y="105.4" transform="rotate(-90 530.5 105.4)">VBAT_SENSE</text>
<text x="98.4" y="108.9">BAT_P</text>
<text x="100.1" y="111.4">GND</text>
<text x="133.1" y="113.9">GND</text>
<text x="170.5" y="111.4">LDO_EN</text>
<text x="193" y="108.9">VSYS</text>
<text x="251.8" y="111.4">LDO_EN</text>
<text x="254.3" y="108.9">VSYS</text>
<text x="279.4" y="108.9">+3V3</text>
<text x="40.7" y="119">100k</text>
<text x="71.8" y="119">10u</text>
<text x="223.6" y="119">100k</text>
<text x="308.6" y="119">1u</text>
<text x="338.5" y="119">10u</text>
<text x="369" y="119">22u</text>
<text x="398.8" y="119">100n</text>
<text x="437" y="119">100k</text>
<text x="482.7" y="119">100k</text>
<text x="528.4" y="119">100n</text>
<text x="42.8" y="122.2" transform="rotate(-90 42.8 122.2)">GND</text>
<text x="73.3" y="122.2" transform="rotate(-90 73.3 122.2)">GND</text>
<text x="225.7" y="122.2" transform="rotate(-90 225.7 122.2)">GND</text>
<text x="268.9" y="126" transform="rotate(-90 268.9 126)">GND</text>
<text x="309.5" y="122.2" transform="rotate(-90 309.5 122.2)">GND</text>
<text x="340" y="122.2" transform="rotate(-90 340 122.2)">GND</text>
<text x="370.5" y="122.2" transform="rotate(-90 370.5 122.2)">GND</text>
<text x="401" y="122.2" transform="rotate(-90 401 122.2)">GND</text>
<text x="484.8" y="122.2" transform="rotate(-90 484.8 122.2)">GND</text>
<text x="530.5" y="122.2" transform="rotate(-90 530.5 122.2)">GND</text>
<text x="147" y="126.5" transform="rotate(-90 147 126.5)">VBAT</text>
<text x="439.1" y="129.7" transform="rotate(-90 439.1 129.7)">VBAT_SENSE</text>
<text x="64.7" y="143.1">U4</text>
<text x="65.7" y="142.2" transform="rotate(-90 65.7 142.2)">+3V3</text>
<text x="118" y="141.8">R7</text>
<text x="119" y="141" transform="rotate(-90 119 141)">EN</text>
<text x="147" y="141" transform="rotate(-90 147 141)">EN</text>
<text x="176.5" y="141.8">R8</text>
<text x="177.5" y="141" transform="rotate(-90 177.5 141)">BOOT</text>
<text x="208.9" y="141.8">R16</text>
<text x="210.5" y="141" transform="rotate(-90 210.5 141)">BUTTON</text>
<text x="368.9" y="141.8">R13</text>
<text x="370.5" y="141" transform="rotate(-90 370.5 141)">LED1</text>
<text x="404.5" y="141.8">R14</text>
<text x="406" y="141" transform="rotate(-90 406 141)">LED2</text>
<text x="45.6" y="149.5">EN</text>
<text x="83.8" y="149.5">TXD0</text>
<text x="238.6" y="144.4">EN</text>
<text x="256.5" y="144.4">GND</text>
<text x="274.3" y="144.4">BOOT</text>
<text x="294.6" y="144.4">GND</text>
<text x="315.2" y="144.4">BUTTON</text>
<text x="337.8" y="144.4">GND</text>
<text x="436.6" y="144.4">GND</text>
<text x="453.4" y="144.4">LED1_A</text>
<text x="479.8" y="144.4">GND</text>
<text x="496.6" y="144.4">LED2_A</text>
<text x="43.2" y="154.6">BOOT</text>
<text x="83.8" y="152">RXD0</text>
<text x="83.8" y="154.6">BCLK_R_MCU</text>
<text x="117.6" y="154.5">10k</text>
<text x="146" y="154.5">1u</text>
<text x="176" y="154.5">10k</text>
<text x="209" y="154.5">10k</text>
<text x="369.6" y="154.5">1k</text>
<text x="405.2" y="154.5">1k</text>
<text x="525.4" y="152.2" transform="rotate(-90 525.4 152.2)">TXD0</text>
<text x="36.6" y="157.1">VBAT_SENSE</text>
<text x="39" y="159.7">CHG_STAT</text>
<text x="83.8" y="159.7">USB_DN</text>
<text x="83.8" y="157.1">WS_R_MCU</text>
<text x="119" y="159" transform="rotate(-90 119 159)">+3V3</text>
<text x="147" y="157.7" transform="rotate(-90 147 157.7)">GND</text>
<text x="177.5" y="159" transform="rotate(-90 177.5 159)">+3V3</text>
<text x="210.5" y="159" transform="rotate(-90 210.5 159)">+3V3</text>
<text x="370.5" y="160.6" transform="rotate(-90 370.5 160.6)">LED1_A</text>
<text x="406" y="160.6" transform="rotate(-90 406 160.6)">LED2_A</text>
<text x="38.2" y="167.3">BCLK_MCU</text>
<text x="40.9" y="164.7">BUTTON</text>
<text x="83.8" y="164.7">I2S_DOUT_R</text>
<text x="83.8" y="162.2">USB_DP</text>
<text x="39.2" y="172.4">I2S_DOUT</text>
<text x="40.4" y="169.8">WS_MCU</text>
<text x="40.8" y="174.9">AMP_SD</text>
<text x="38.6" y="195.2">I2S_DIN_R</text>
<text x="38.9" y="192.7">I2S_DIN_L</text>
<text x="83.8" y="192.7">LED1</text>
<text x="83.8" y="195.2">LED2</text>
<text x="65.7" y="207.3" transform="rotate(-90 65.7 207.3)">GND</text>
<text x="135.8" y="223.1">R9</text>
<text x="136.8" y="222.2" transform="rotate(-90 136.8 222.2)">BCLK_MCU</text>
<text x="173.3" y="223.1">R10</text>
<text x="174.9" y="222.2" transform="rotate(-90 174.9 222.2)">WS_MCU</text>
<text x="211.4" y="223.1">R11</text>
<text x="213" y="222.2" transform="rotate(-90 213 222.2)">AMP_SD</text>
<text x="252.1" y="223.1">R12</text>
<text x="253.7" y="222.2" transform="rotate(-90 253.7 222.2)">AMP_SD</text>
<text x="290.2" y="223.1">R19</text>
<text x="291.7" y="222.2" transform="rotate(-90 291.7 222.2)">AMP_SD</text>
<text x="330.8" y="223.1">R20</text>
<text x="332.4" y="222.2" transform="rotate(-90 332.4 222.2)">BCLK_R_MCU</text>
<text x="374" y="223.1">R21</text>
<text x="375.6" y="222.2" transform="rotate(-90 375.6 222.2)">WS_R_MCU</text>
<text x="427.9" y="224.4">U5</text>
<text x="428.9" y="223.5" transform="rotate(-90 428.9 223.5)">VSYS</text>
<text x="476.2" y="223.1">C9</text>
<text x="477.2" y="222.2" transform="rotate(-90 477.2 222.2)">VSYS</text>
<text x="506.1" y="223.1">C10</text>
<text x="507.6" y="222.2" transform="rotate(-90 507.6 222.2)">VSYS</text>
<text x="532.8" y="225.7">SPK_L_P</text>
<text x="40.6" y="229.5">RXD0</text>
<text x="42.8" y="233.8" transform="rotate(-90 42.8 233.8)">RXD0</text>
<text x="70.8" y="232.7" transform="rotate(-90 70.8 232.7)">GND</text>
<text x="99.7" y="229.5">3V3</text>
<text x="101.3" y="233.9" transform="rotate(-90 101.3 233.9)">+3V3</text>
<text x="404.9" y="230.8">I2S_DOUT</text>
<text x="405" y="233.3">I2S_BCLK</text>
<text x="444.5" y="233.3">SPK_L_N</text>
<text x="444.5" y="230.8">SPK_L_P</text>
<text x="532.8" y="228.3">SPK_L_N</text>
<text x="135.8" y="235.8">33</text>
<text x="173.9" y="235.8">33</text>
<text x="211.5" y="235.8">10k</text>
<text x="252.2" y="235.8">10k</text>
<text x="290.3" y="235.8">10k</text>
<text x="331.4" y="235.8">33</text>
<text x="374.6" y="235.8">33</text>
<text x="407.2" y="235.9">I2S_WS</text>
<text x="475.6" y="235.8">10u</text>
<text x="477.2" y="239" transform="rotate(-90 477.2 239)">GND</text>
<text x="505.5" y="235.8">100n</text>
<text x="507.6" y="239" transform="rotate(-90 507.6 239)">GND</text>
<text x="136.8" y="244" transform="rotate(-90 136.8 244)">I2S_BCLK</text>
<text x="174.9" y="241.8" transform="rotate(-90 174.9 241.8)">I2S_WS</text>
<text x="213" y="244.4" transform="rotate(-90 213 244.4)">AMP_L_SD</text>
<text x="253.7" y="244.6" transform="rotate(-90 253.7 244.6)">AMP_R_SD</text>
<text x="291.7" y="240.2" transform="rotate(-90 291.7 240.2)">+3V3</text>
<text x="375.6" y="244" transform="rotate(-90 375.6 244)">I2S_WS_R</text>
<text x="404.6" y="241">AMP_L_SD</text>
<text x="409.2" y="243.5">VSYS</text>
<text x="332.4" y="246.2" transform="rotate(-90 332.4 246.2)">I2S_BCLK_R</text>
<text x="426.4" y="258.1" transform="rotate(-90 426.4 258.1)">GND</text>
<text x="431.4" y="258.1" transform="rotate(-90 431.4 258.1)">GND</text>
<text x="39.2" y="281.6">I2S_BCLK</text>
<text x="43" y="276.5">+3V3</text>
<text x="44.2" y="279.1">GND</text>
<text x="79.9" y="281.6">I2S_BCLK</text>
<text x="83.6" y="276.5">+3V3</text>
<text x="84.8" y="279.1">GND</text>
<text x="123.3" y="281.6">I2S_BCLK_R</text>
<text x="129.3" y="276.5">+3V3</text>
<text x="130.5" y="279.1">GND</text>
<text x="38.9" y="286.7">I2S_DIN_L</text>
<text x="41.4" y="284.1">I2S_WS</text>
<text x="79.5" y="286.7">I2S_DIN_L</text>
<text x="82" y="284.1">I2S_WS</text>
<text x="125" y="286.7">I2S_DIN_R</text>
<text x="125.5" y="284.1">I2S_WS_R</text>
<text x="123.3" y="291.8">I2S_DOUT_R</text>
<text x="130.5" y="289.2">GND</text>
<text x="124.9" y="294.3">AMP_R_SD</text>
</g>
</svg>
